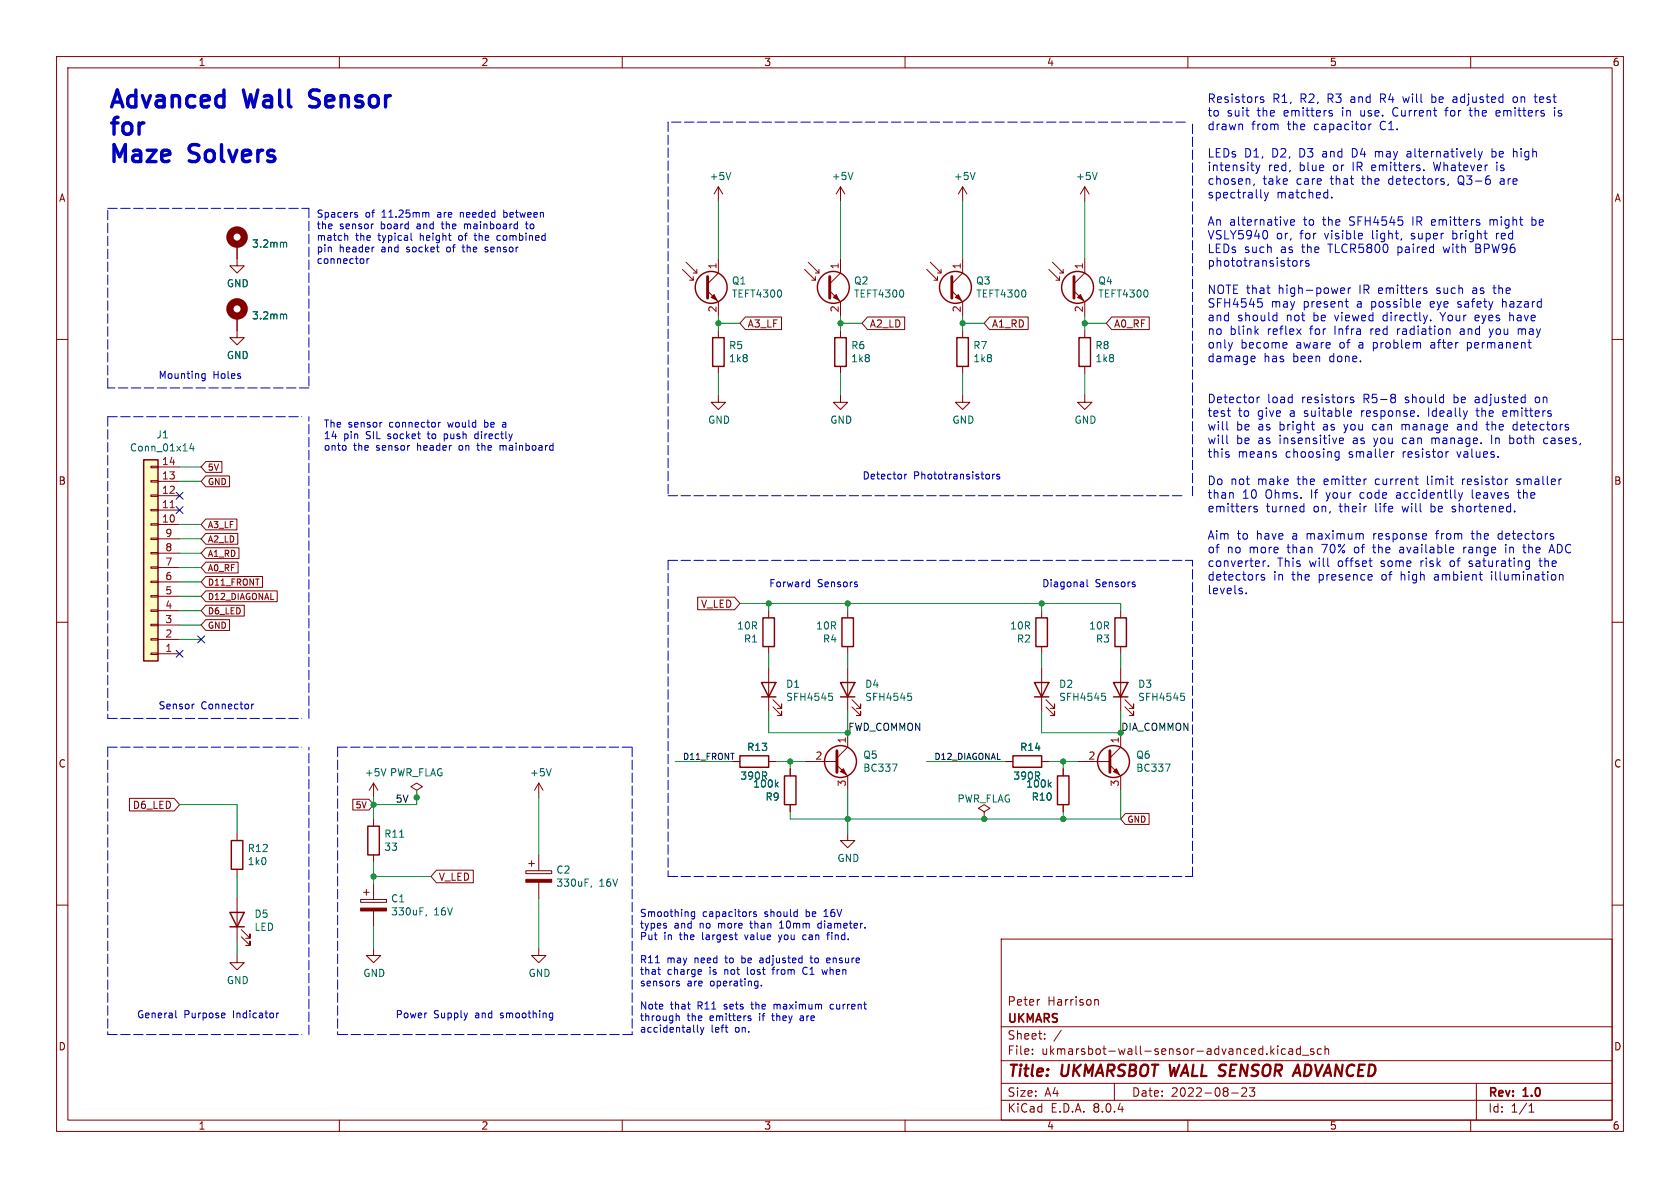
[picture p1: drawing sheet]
<svg xmlns="http://www.w3.org/2000/svg" width="297mm" height="210mm" viewBox="0 0 297 210" stroke-linecap="round" stroke-linejoin="round" font-family="sans-serif">
<g fill="none" stroke="#840000" stroke-width=".18">
<path d="M10 10h277v190h-277zM12 12h273v186h-273zM60 10v2M110 10v2M160 10v2M210 10v2M260 10v2M170.2 33l-.8 1.3M170.2 33v2.6M170.2 33l.7 1.3M191.8 33v2.6M191.8 33l-.8 1.3"/>
<path d="M191.8 33l.7 1.3M10 60h2M41.9 43.2v3.8h1.3l-1.3 1.3-1.3-1.3h1.3M41.9 55.9v3.8h1.3l-1.3 1.3-1.3-1.3h1.3M120.6 47.6l2 1.9v-.6M121.3 46.4l1.9 1.9v-.7M121.9 49.5h.7M122.6 48.3h.6M125.1 51.4l1.9 1.9v2.6M127 45.7v2.6l-1.9 1.9M127 58.4v1.3M142.2 47.6l1.9 1.9v-.6"/>
<path d="M142.9 46.4l1.9 1.9v-.7M143.5 49.5h.6M144.1 48.3h.7M146.7 51.4l1.9 1.9v2.6M148.6 45.7v2.6l-1.9 1.9M148.6 58.4v1.3M185.4 47.6l1.9 1.9v-.6M186.1 46.4l1.9 1.9v-.7M186.7 49.5h.6M187.3 48.3h.7M189.9 51.4l1.9 1.9v2.6M191.8 45.7v2.6l-1.9 1.9"/>
<path d="M285 60h2M127 69.9v1.2h1.3l-1.3 1.3-1.3-1.3h1.3M127 64.8v1.2M148.6 69.9v1.2h1.3l-1.3 1.3-1.3-1.3h1.3M148.6 64.8v1.2M170.2 69.9v1.2h1.2l-1.2 1.3-1.3-1.3h1.3M10 110h2M135.9 108v1.2M135.9 114.3v1.3M135.9 118.1v7.6M149.9 108v1.2M149.9 114.3v1.3"/>
<path d="M149.9 118.1v7.6M184.1 108v1.2M184.1 114.3v1.3M184.1 118.1v7.6M198.1 108v1.2M198.1 114.3v1.3M198.1 118.1v7.6M285 110h2M73.7 139.7l1-.6-1-.7-1.1 .7 1.1 .6v1.3M95.2 138.4v2.6M95.2 138.4l-.7 1.3M95.2 138.4l.8 1.3"/>
<path d="M129.5 134.6h1.3M135.9 134.6h1.3M136.7 125l1.5 1.5v-.8v.8h-.8M136.7 123.7l1.5 1.5v-.7v.7h-.8M139.7 135.9v1.3M142.2 134.6h5.8M148 135.3l1.9 1.9v2.5M149.9 129.5v2.6l-1.9 1.9M150.6 125l1.5 1.5v-.8v.8h-.7M150.6 123.7l1.5 1.5v-.7v.7h-.7M177.8 134.6h1.3M184.1 134.6h1.3"/>
<path d="M184.9 125l1.5 1.5v-.8v.8h-.7M184.9 123.7l1.5 1.5v-.7v.7h-.7M188 135.9v1.3M190.5 134.6h5.7M196.2 135.3l1.9 1.9v2.5M198.1 129.5v2.6l-1.9 1.9M198.9 125l1.5 1.5v-.8v.8h-.8M198.9 123.7l1.5 1.5v-.7v.7h-.8M10 160h2M41.9 147.3v1.3M41.9 153.7v1.2M41.9 158.8v7.6"/>
<path d="M63.8 159h4.5v.5h-4.5zM64.3 157.7h1M64.8 157.2v1M66 144.8v1.3M66 151.1v1.3M66 156.2v2.8M73.7 141h.1M93 153.9h4.5v.5h-4.5zM93.5 152.7h1M94 152.1v1.1M95.2 151.1v2.8M95.2 156v2.8"/>
<path d="M139.7 142.2v1.3M149.9 147.3v1.3h1.2l-1.2 1.3-1.3-1.3h1.3M174 143.5l1-.6-1-.7-1 .7 1 .6v1.3M174 144.8h.1M188 142.2v1.3M285 160h2M41.9 168.9v1.3h1.3l-1.3 1.3-1.3-1.3h1.3M42.7 165.6l1.5 1.5v-.7v.7h-.8M42.7 164.3l1.5 1.6v-.8v.8h-.8M66 167.6v1.3h1.3l-1.3 1.3-1.2-1.3h1.2M66 161v2.8M95.2 167.6v1.3h1.3l-1.3 1.3-1.2-1.3h1.2"/>
<path d="M177 166h108v32h-108zM183.7 176.7h.1M193.6 176.8h.5l.1 .9M60 198v2M110 198v2M160 198v2M177 194.5h108M177 191.5h108M177 187.5h108M177 181.5h108M182.5 186.3v.1M182.5 185.5v.1"/>
<path d="M184.7 183.6v.1M184.7 182.8v.1M187.6 182.1l-1.3 2M197 191.5v3M210 198v2M217.7 193.2h1.2M219.5 192.4l.6-.1 .2 .1 .1 .3-.9 1.1h.9M220.9 192.3h.9l-.5 .6 .4 .1v.7l-.2 .1h-.4l-.2-.1M225.9 184.9v.1M225.9 185.4v1M227.2 185.5l-.4-.1-.3 .3v.4l.2 .2h.5M227.9 185.5h.6v.9"/>
<path d="M228.5 185.8h-.5a.29 .29 0 0 0-.2 .3 .29 .29 0 0 0 .2 .3l.5-.1M229.9 185.5l-.4-.1-.3 .3v.4l.1 .2h.6M229.9 184.9v1.5M230.2 186.5h1.2M232.2 185.5l-.3-.1-.2 .2v.2l.5 .2v.3h-.5M233.6 185.5l-.4-.1-.3 .3v.4l.1 .2h.6M234.2 185.5l.3-.1 .3 .1 .1 .9M234.2 184.9v1.5M260 198v2M261 191.5v6.5M270.3 196.6h.9M270.3 195.5l.4-.4v1.5"/>
</g>
<g fill="none" stroke="#840000" stroke-width=".25">
<path d="M126 59.7h2v5.1h-2zM147.6 59.7h2v5.1h-2zM134.9 109.2h2v5.1h-2zM148.8 109.2h2.1v5.1h-2.1zM183.1 109.2h2.1v5.1h-2.1zM197.1 109.2h2v5.1h-2zM130.8 133.6h5.1v2h-5.1zM134.6 120.7h2.6l-1.3 2.5zM134.6 123.2h2.6M138.7 137.2h2v5h-2zM148.6 120.7h2.5l-1.2 2.5zM148.6 123.2h2.5"/>
<path d="M179.1 133.6h5v2h-5zM182.9 120.7h2.5l-1.3 2.5zM182.9 123.2h2.5M186.9 137.2h2.1v5h-2.1zM196.8 120.7h2.6l-1.3 2.5zM196.8 123.2h2.6M40.9 148.6h2v5.1h-2zM65 146.1h2.1v5h-2.1zM40.6 161.3h2.6l-1.3 2.5zM40.6 163.8h2.6"/>
<circle cx="125.7" cy="50.8" r="2.82"/>
<circle cx="147.3" cy="50.8" r="2.82"/>
<circle cx="190.5" cy="50.8" r="2.82"/>
<circle cx="148.6" cy="134.6" r="2.82"/>
<circle cx="196.8" cy="134.6" r="2.82"/>
</g>
<g fill="none" stroke="#006464" stroke-width=".18">
<path d="M172.4 30.5l-.4 1.2M194 30.5l-.5 1.2M50.3 55.5l.4 .2v.7M50.3 42.8l.4 .2v.7M97.4 135.9l-.4 1.3M137.2 138.7l.4 .4M137.6 138.3l-.5 .5M146.5 122.6h.6M146.7 123h.3l.2 .3-.1 .4-.4 .1M157.8 135.1h.8l-.5 1.2M160.5 122.6h.6M160.6 123h.3l.3 .3-.1 .4-.5 .1"/>
<path d="M185.5 138.7l.3 .4M185.8 138.3l-.5 .5M194.8 122.6h.6M194.9 123h.3l.3 .3-.2 .5h-.4M206 135.1h.9l-.6 1.2M208.8 122.6h.6M208.9 123h.3l.2 .3-.1 .5h-.4M70.7 148h.7M104.6 156.6l-.1 .2M75.4 161.7l-.1 .2"/>
</g>
<g fill="#840000" stroke="#840000" stroke-width=".18">
<path d="M93 155.4h4.5v.6h-4.5z"/>
<path d="M148.6 136.4l.5-.5 .5 1z"/>
<path d="M196.8 136.4l.6-.5 .5 1z"/>
<path d="M63.8 160.5h4.5v.5h-4.5z"/>
<path d="M190.5 52.6l.5-.5 .5 1z"/>
<path d="M147.3 52.6l.5-.5 .5 1z"/>
<path d="M125.7 52.6l.5-.5 .5 1z"/>
</g>
<path d="M125.1 48.9v3.8M146.7 48.9v3.8M189.9 48.9v3.8M148 132.7v3.8M196.2 132.7v3.8" fill="none" stroke="#840000" stroke-width=".51"/>
<g fill="none" stroke="#840000" stroke-width="1.3">
<circle cx="41.9" cy="41.9" r="1.27"/>
<circle cx="41.9" cy="54.6" r="1.27"/>
</g>
<path d="M25.4 81.3h2.5v35.5h-2.5z" fill="#ffffc2"/>
<g fill="none" stroke="#840000" stroke-width=".18">
<path d="M127 33l-.8 1.3M127 33v2.6M127 33l.8 1.3M148.6 33l-.8 1.3M148.6 33v2.6M148.6 33l.8 1.3M41.9 43.2v2.5M41.9 55.9v2.5M131.8 56h6.4v2.3h-6.4l-1-1.1zM153.4 56h6.5v2.3h-6.5l-1-1.1zM163.8 47.6l1.9 1.9v-.6M164.5 46.4l1.9 1.9v-.7"/>
<path d="M165.1 49.5h.6M165.7 48.3h.7M168.3 51.4l1.9 1.9v2.6M170.2 45.7v2.6l-1.9 1.9M170.2 58.4v1.3M174.9 56h6.9v2.3h-6.9l-.9-1.1zM191.8 58.4v1.3M196.5 56h6.7v2.3h-6.7l-.9-1.1zM170.2 64.8v1.2M191.8 69.9v1.2h1.2l-1.2 1.3-1.3-1.3h1.3M191.8 64.8v1.2M26.7 82.4h1.2v.3h-1.2z"/>
<path d="M26.7 85h1.2v.2h-1.2zM26.7 87.5h1.2v.3h-1.2zM26.7 90h1.2v.3h-1.2zM26.7 92.6h1.2v.2h-1.2zM26.7 95.1h1.2v.3h-1.2zM26.7 97.7h1.2v.2h-1.2zM27.9 92.7h3.8M27.9 90.2h3.8M27.9 87.6h3.8M27.9 85.1h3.8M27.9 82.6h3.8M27.9 97.8h3.8"/>
<path d="M27.9 95.3h3.8M36.4 81.6h2.8v1.9h-2.8l-.8-.9zM36.4 84.1h4.2v1.9h-4.2l-.8-.9zM36.4 91.8h5.5v1.9h-5.5l-.8-1zM36.4 96.8h5.8v1.9h-5.8l-.8-.9zM36.4 99.4h5.7v1.9h-5.7l-.8-1zM36.4 94.3h5.6v1.9h-5.6l-.8-.9zM26.7 100.2h1.2v.3h-1.2zM26.7 102.7h1.2v.3h-1.2zM26.7 105.3h1.2v.2h-1.2zM26.7 107.8h1.2v.3h-1.2zM26.7 110.4h1.2v.2h-1.2z"/>
<path d="M26.7 112.9h1.2v.3h-1.2zM26.7 115.4h1.2v.3h-1.2zM27.9 115.6h3.8M27.9 113h3.8M27.9 110.5h3.8M27.9 108h3.8M27.9 105.4h3.8M27.9 102.9h3.8M27.9 100.3h3.8M36.4 109.5h4.2v1.9h-4.2l-.8-.9zM36.4 107h6.8v1.9h-6.8l-.8-.9zM36.4 104.5h12.6v1.9h-12.6l-.8-1z"/>
<path d="M36.4 101.9h10v1.9h-10l-.8-.9zM123.3 105.6h6.6l.9 1.1-.9 1.1h-6.6zM66 138.4l-.7 1.3M66 138.4v2.6M66 138.4l.8 1.3M129.5 134.6h1.3M135.9 134.6h1.3M139.7 135.9v1.3M177.8 134.6h1.3M184.1 134.6h1.3M188 135.9v1.3M22.9 141.1h7.9l.9 1.1-.9 1.2h-7.9z"/>
<path d="M62.4 141.3h2.8l.8 .9-.8 1h-2.8zM77.2 153.8h6.5v2.3h-6.5l-1-1.2zM139.7 142.2v1.3M188 142.2v1.3M198.9 143.8h4.2v1.9h-4.2l-.8-.9z"/>
</g>
<g fill="none" stroke="#840000" stroke-width=".25">
<path d="M169.2 59.7h2v5.1h-2zM190.8 59.7h2v5.1h-2zM25.4 81.3h2.5v35.5h-2.5z"/>
<circle cx="168.9" cy="50.8" r="2.82"/>
</g>
<path d="M30.1 89.8h.7" fill="none" stroke="#a90000" stroke-width=".18"/>
<path d="M129.2 30.5l-.4 1.2M150.8 30.5l-.4 1.2M50.3 55.5l.4 .2v.7M50.3 42.8l.4 .2v.7M33.9 78.4l-.3 .9h.7M34.2 78.9v.8M68.2 135.9l-.4 1.3M137.2 138.7l.4 .4M137.6 138.3l-.5 .5M185.5 138.7l.3 .4M185.8 138.3l-.5 .5" fill="none" stroke="#006464" stroke-width=".18"/>
<path d="M168.3 48.9v3.8" fill="none" stroke="#840000" stroke-width=".51"/>
<path d="M168.9 52.6l.5-.5 .5 1z" fill="#840000" stroke="#840000" stroke-width=".18"/>
<g fill="none" stroke="#0000c2" stroke-width=".18">
<path d="M220.2 19.5h.6M223.4 17.2l-.4-.1-.2 .2 .1 .2 .5 .2v.3h-.6M235.2 19.5l.3 .1M253.1 16.6v1.5M253.1 18l.2 .1M253.3 17.1l-.2 .1M255.4 19.5h.6M257.3 17.1l-.4 .1M257.4 17.5h-.3a.29 .29 0 0 0-.3 .3 .29 .29 0 0 0 .3 .3h.3M259.7 19.5h.6M259.9 19v1.3l.2 .2M265 19.5h-.3l-.2 .2 .1 .8h.4"/>
<path d="M265.2 19.9l-.7 .1M268 17.1l-.4 .1-.1 .2 .1 .6 .4 .1M271.2 17.1h.6M271.4 17.9l.4 .2M274.8 19v.2M274.8 19.5v1M62.9 38h.3v.2l-.1 .2h-.3M62.9 37.6h.3M65.9 39.6h.1M75.5 37.6l.3 .1v.7M82.1 39.6v.8M82.3 39.6l-.2 .1"/>
<path d="M89.1 37.1v1.3M89.1 38.3l.1 .1M89.2 37.6h-.1M92.9 39.6h.5M93.1 39.2v1.1l.3 .1M219.6 22l.1 .9M220.7 20.5h.1M221.7 32.5l-.1 .3M222 29.2l.4 1M222.4 30.2l-.2 .3-.2 .2M222.7 29.2l-.3 1M222.9 34.8l.2 .2"/>
<path d="M223.5 34l.4 1M223.9 35l-.2 .4-.2 .1M224.2 34l-.3 1M227.7 38.8l-.4 1M228.2 39.3l.7-.1-.1-.3-.4-.1-.2 .2v.8h.6M235.2 20l.3 .1 .1 .2-.2 .2h-.3M235.4 34.9v.1M242 21.9v1M242.4 21.9l-.3 .1-.1 .2M248.8 27.3v.4M251.7 30v.2M256.1 32.5l-.2 .3"/>
<path d="M261.3 26.8l.4 1M261.7 27.8l-.2 .4M262.1 26.8l-.4 1M263.4 38.8v1M263.5 38.9l-.1 .1M263.8 26.3v1.5M263.8 27.7l.4 .1M264.2 26.8h-.4M264.6 28.7v.1M264.6 29.2v1M265.3 32.1v.4M267.6 26.3v1.5"/>
<path d="M268 26.8l-.4 .1M270.8 39.8h.5M270.8 38.3v1.5M271.3 38.8l-.5 .1M61.1 41.6l.4 .2v.7M64.2 45.8l.1 .2-.1 .5M64.9 45.7v.9M65.2 45.7l-.3 .3M66 43.7h.1M72.7 41.2v1.1l.2 .2M81.7 43.7h.5M81.9 43.3v1.2"/>
<path d="M83.8 41.6h.5M84 41.2v1.2M85.7 44.5h.4M86.1 43.7l-.4 .2 .1 .1 .3 .1M88.3 41.6l-.3 .1-.1 .2v.5l.4 .1M222 58.6l.5 .5M222.5 58.1l-.6 .6M222.5 53.4h.4l.3 .3-.1 .5-.6 .1M224 40.9l.1 .4-.1 .8M224 50.9h.5M224.4 51.9h.1M225.3 55.7l.4 .1"/>
<path d="M225.7 55.2v1.5M225.7 56.6l-.4 .1M228.8 46.1h.4l.1 .3-.1 .5-.4 .2M229.2 58.1l.8 1M229.9 46.1v1M230 58.1l-.8 1M230.4 46.1h-.3l-.2 .3M231.4 46.1h-.4l-.2 .2 .1 .2 .5 .1v.4h-.6M237 51.1l.2-.2h.3l.2 .2v.1l-.7 .2M237 51.7l.2 .2 .5-.1M237.8 53.3h.6M238.1 54.2l.3 .1"/>
<path d="M238.4 50.9v1M238.8 50.9l-.3 .1-.1 .2M240.6 41.2l.3 .4-.8 .1M240.8 42.2h-.2M247.8 42.2l-.1 .2M250.9 53.3l.2 .4-.7 .1M251.1 54.2l-.2 .1M251.9 50.9l.3 .1M251.9 51.4l.3 .1 .1 .2-.2 .2h-.3M252.9 56.6v.1M254.6 55.2l.5 .8M256.1 58.1l.2 .2v.8"/>
<path d="M258.2 58.6v.5M260.8 55.8v.8M260.9 43.2v1.5h.6M260.9 43.9h.5M261.5 56.1l-.7 .1M263.3 58.1l.3 1-.1 .4-.2 .1M263.9 50.9h.6M264.6 41.2v1M264.7 41.3l-.1 .2M265.6 52.8v1.5M265.7 53.4h-.1M266.9 55.2v1.5"/>
<path d="M267.1 55.7l-.2 .2M268.4 58.1v1M268.8 58.1l-.4 .2M35.7 66.8l.2 .1 .4-.1M36.3 66v1.1l-.3 .2h-.3M36.3 66.1l-.4-.1-.2 .2M61.1 78.9v.6M67.4 74.7h.1M77.5 74.7v.8M77.9 74.7l-.4 .2M78.5 76.7v1.3M78.5 77.5l.2 .1"/>
<path d="M78.7 76.7l-.2 .1M84.3 78.7h.5M84.4 76.7l-.4 .1-.1 .1 .1 .5 .4 .2M84.5 78.3v1.2M88.4 78.7v.9M88.8 78.7l-.4 .2M89 74.7h-.1M89 75l-.2 .2 .2 .3M216.9 74.5v1.3l.2 .2M216.9 76.9v1.3l.2 .2M217 72.6h.5M217.4 73.6h.1"/>
<path d="M221.4 63h.4l.1 .3-.7 .2M221.8 63.9l-.4 .1M222.2 70.2v1M222.7 70.2l-.3 .1-.2 .2M227.3 60.5l.2 .4-.7 .1M227.4 61.5h-.1M231.8 75h.6M232.1 75.9l.3 .1M236.2 79.9h.5M236.7 79.8v1.3l-.1 .2h-.4M236.8 77.9l.7-.1-.1-.3-.4-.1-.2 .2 .1 .8h.5M238.4 72.6l.5 .1v.3l-.7 .1"/>
<path d="M238.9 73.5l-.5 .1M239.3 70.3l-.4-.1-.2 .2 .1 .2 .5 .2v.3h-.6M246.1 69.7l.5 .1 .1 .2-.3 .3M246.1 70.3h.3M246.4 70.3l.2 .2 .1 .4-.1 .2-.5 .1M246.4 79.8l-.3 .1-.1 .2M247.9 75v1M247.9 75.1v.1M250.7 73.5v.1M253.1 77.4v1M253.2 77.5l-.1 .1M256.1 79.8l-.3 .1"/>
<path d="M258.1 75l-.4 .1M258.2 75.4h-.4a.29 .29 0 0 0-.2 .3 .29 .29 0 0 0 .2 .3h.4M259.4 60.5v1.5M259.4 61.5h.2M259.6 60.5l-.2 .1M260.9 72.6h.6M262.7 75h.6M262.9 74.5v1.3l.4 .2M263.7 76.9v1.5M266.2 72.6h-.3l-.2 .2 .1 .7 .4 .1M266.4 73l-.7 .1M266.9 76.9v1.5"/>
<path d="M266.9 78.4h.4M267.3 77.4l-.4 .1M268.1 75l-.5 .1-.1 .2 .1 .6 .5 .1M271.5 70.3v.7M273.5 77.4h-.3l-.3 .3 .1 .6 .5 .1M159.9 83.8v.9M160.3 83.8l-.4 .3M174.8 83.9l.1 .2-.1 .5M175.5 83.8v.9M175.8 83.8l-.3 .3M176.7 83.9l-.3-.1-.2 .2 .1 .2 .4 .1v.3h-.5M217.2 80.4v.4"/>
<path d="M218 87.2v.9M222.2 89.6l-.3-.1-.2 .2v.2l.5 .2v.3h-.5M223.3 99.1v1M223.7 99.1l-.2 .1-.2 .2M230.1 89.5l.4 .1M230.5 90.4l-.4 .1M230.5 89v1.5M236.2 80.8h.5M240.8 94.3l.2 .2v.8M241.4 84.7h.2M242 99.1h.6M242.6 96.7h.6"/>
<path d="M247.5 97.2v.5M253.8 94.3h.6M256.7 90.4l.1 .1M256.8 89.6v.3M257.8 87.1l.4 1M258.2 88.1l-.2 .4M258.6 84.7v1M258.6 87.1l-.4 1M258.7 84.7l-.1 .3M258.8 96.7v1M259.1 96.7l-.3 .3M259.8 99.2v.4"/>
<path d="M260.1 94.3h.5M260.3 86.6v1.4M265.1 94.3l-.3 .3v.4l.3 .3M266.2 96.2v.2M266.2 96.7v1M267.8 90.3v.2M268.1 85.6l.5 .1M268.3 87.1h.5M268.3 84.7l-.2 .2 .2 .3M268.5 86.6v1.3l.2 .2M269.2 96.7h.6M269.4 96.2v1.3l.4 .2"/>
<path d="M270 99.1l.4 .1M270.4 99.1v1.3l-.1 .2M272 99.1h.6M272.3 98.6v1.3l.2 .2M273.8 97.7l.5-1.5 .5 1.5M274 97.3h.7M142.8 102.9h.3M143.1 102.5v1.2M143.1 103.7h-.3M151.5 103.4v.3M192.2 102.5v1l.2 .2M200.6 103.4v.3"/>
<path d="M220.3 104.8v.2M223.5 101.6h-.3l-.2 .2v.2l.5 .1v.4h-.5M224.2 100v.1M242.4 101.6l.2 .3-.7 .2M242.4 100.1h.2M242.5 102.5l-.1 .1M259.7 100.1h.1M263.7 101.6v1M270.4 100.1h-.4M275.7 101.7l.2-.1h.4v1M275.7 101.6v1M34.3 124.5h-.2"/>
<path d="M44.5 124.5v.8M44.9 124.5l-.4 .2M31.1 178.7v1l.1 .2M39.6 179.1l.2 .3-.6 .1M39.7 179.9h-.1M48.9 179.1v.8M49.3 179.1l-.4 .2M97.3 179.1h.4M97.7 179.1v1l-.1 .2h-.3M97.7 179.9h-.4M115.9 170.2h.7M116.3 171.4h.5"/>
<path d="M116.5 172.2h.3M117.8 163.7v.3M119.5 179.2v1.2M119.5 179.7l.2-.1h.3l.1 .8M119.7 173.8l.4 .2v.2l-.4 .1M119.7 173.5h.4M122.8 161.2v1l-.2 .2M122.8 161.2h-.4l-.2 .2 .1 .6h.5M123.8 171.4l.2 .3-.6 .1M124 172.2h-.2M129.9 165.3h.5M130.2 166.1h.2"/>
<path d="M132.4 179.6h.3M132.4 180l.3 .1 .1 .1-.2 .2h-.2M132.7 161.2h.1M133.7 161.2h-.3l-.2 .2 .1 .1 .4 .2v.3h-.5M133.9 173.4l.1 .1M134 173.4l-.1 1.2M134 174.2l-.1 .1M134.5 169.4h-.1M134.5 169.7l-.2 .2 .2 .3M134.6 174.2v.1M136.5 171.4h.5M136.7 171.2v1"/>
<path d="M136.8 177.5v.9M137 177.5l-.2 .2M137.6 165.3l.3 .8M137.8 164.1h.7M137.8 166.4l-.2 .1M138 163l-.2 .2M141.6 179.6h-.1M141.6 179.9l-.2 .2 .2 .3M142 171.3v.6l.3 .3M142.3 171h-.1M142.4 165.3h-.4l-.1 .2 .1 .5 .4 .1M143.2 169.4h.5"/>
<path d="M143.4 168.9v1.1l.3 .2M145.1 163.2l-.4 .1-.1 .2v.4l.5 .2M145.3 171.4l.2 .8 .3-.6 .2 .6M145.7 162h.7M145.8 161.1h-.1M146.1 165.3h.5M146.2 170.1h.5M146.2 169.4h.5M146.5 164.8l-.2 .2v1.1M146.8 169.7l-.7 .1M147.2 177.5l-.3 .1-.1 .2v.5l.4 .1M123.3 181.2v1.1l.2 .2"/>
<path d="M123.8 181.6l.3 .9M124.1 182.5l-.3 .4M124.4 181.6l-.3 .9M128.2 181.6h.5M128.6 182.5h.1"/>
</g>
<path d="M54.7 18.8l.5 .1M54.9 16.2l-.2 .3 .2 .5" fill="none" stroke="#0000c2" stroke-width=".6"/>
<g fill="none" stroke="#0000c2" stroke-width=".18" stroke-dasharray="1.7 .6">
<path d="M19 36.8h35.6M54.6 36.8v31.8M118.1 21.6v66M209.5 21.6h-91.4M19 68.6v-31.8M19 73.7h34.3M19 73.7v53.3M54.6 68.6h-35.6M118.1 99.1v55.8M118.1 87.6h91.4M118.1 99.1h92.7M210.8 87.6v-66"/>
<path d="M19 132.1v50.8M19 132.1h34.3M19 127h34.3M54.6 127v-53.3M59.7 132.1h52.1M59.7 132.1v50.8M111.8 132.1v50.8M118.1 154.9h92.7M210.8 154.9v-55.8M19 182.9h34.3M54.6 182.9v-50.8M111.8 182.9h-52.1"/>
</g>
<g fill="none" stroke="#009600" stroke-width=".18">
<path d="M127 35.6v10.1M148.6 35.6v10.1M170.2 35.6v10.1M191.8 35.6v10.1M127 55.9v2.5M127 57.2h3.8M148.6 57.2h3.8M148.6 55.9v2.5M170.2 57.2h3.8M170.2 55.9v2.5M191.8 57.2h3.8M191.8 55.9v2.5"/>
<path d="M127 66v3.9M148.6 66v3.9M170.2 66v3.9M191.8 66v3.9M31.7 95.3h3.9M31.7 85.1h3.9M31.7 92.7h3.9M31.7 82.6h3.9M31.7 97.8h3.9M31.7 113h3.9M31.7 105.4h3.9M31.7 108h3.9"/>
<path d="M31.7 110.5h3.9M31.7 102.9h3.9M31.7 100.3h3.9M130.8 106.7h67.3v1.3M135.9 106.7v1.3M135.9 115.6v2.5M149.9 106.7v1.3M149.9 115.6v2.5M184.1 106.7v1.3M184.1 115.6v2.5M198.1 115.6v2.5M73.7 139.7v2.5h-7.7"/>
<path d="M119.4 134.6h10.1M135.9 125.7v3.8h14v-3.8M137.2 134.6h5M139.7 134.6v1.3M149.9 139.7v7.6M163.8 134.6h14M184.1 125.7v3.8h14v-3.8M185.4 134.6h5.1M188 134.6v1.3M198.1 139.7v5.1h-58.4v-1.3M31.7 142.2h10.2v5.1M41.9 154.9v3.9"/>
<path d="M66 141v3.8M66 152.4v3.8M66 154.9h10.2M95.2 141v10.1M95.2 158.8v8.8M188 143.5v1.3M41.9 166.4v2.5M66 163.8v3.8"/>
</g>
<path d="M31.1 89.6l1.3 1.2M31.1 87l1.3 1.2M32.4 89.6l-1.3 1.2M32.4 87l-1.3 1.2M31.1 115l1.3 1.2M32.4 115l-1.3 1.2M35 112.4l1.2 1.2M36.2 112.4l-1.2 1.2" fill="none" stroke="#000084" stroke-width=".18"/>
<g fill="#009600" stroke="#009600" stroke-width=".18">
<circle cx="66" cy="142.2" r=".46"/>
<circle cx="149.9" cy="144.8" r=".46"/>
<circle cx="174" cy="144.8" r=".46"/>
<circle cx="139.7" cy="134.6" r=".46"/>
<circle cx="188" cy="134.6" r=".46"/>
<circle cx="188" cy="144.8" r=".46"/>
<circle cx="73.7" cy="141" r=".46"/>
<circle cx="66" cy="154.9" r=".46"/>
<circle cx="135.9" cy="106.7" r=".46"/>
<circle cx="149.9" cy="106.7" r=".46"/>
<circle cx="184.1" cy="106.7" r=".46"/>
<circle cx="170.2" cy="57.2" r=".46"/>
<circle cx="148.6" cy="57.2" r=".46"/>
<circle cx="127" cy="57.2" r=".46"/>
<circle cx="191.8" cy="57.2" r=".46"/>
</g>
<g font-size="4.2" fill="#0000c2">
<text x="19" y="19.3">Advanced</text>
<text x="43.4" y="19.3">Wall</text>
<text x="56.2" y="19.3">Sensor</text>
<text x="19" y="24.1">for</text>
<text x="19" y="29">Maze</text>
<text x="33.7" y="29">Solvers</text>
</g>
<g font-size="2.8" fill="#840000">
<text x="178" y="190.9">Title:</text>
<text x="187.7" y="190.9">UKMARSBOT WALL SENSOR</text>
<text x="231.3" y="190.9">ADVANCED</text>
</g>
<g font-size="2.1" fill="#0000c2">
<text x="213.4" y="18.3">Resistors</text>
<text x="213.4" y="20.7">to</text>
<text x="213.4" y="23.1">drawn</text>
<text x="216.9" y="20.7">suit</text>
<text x="221.2" y="23.1">from</text>
<text x="222.3" y="20.7">the</text>
<text x="224.9" y="18.3">R1,</text>
<text x="227.1" y="20.7">emitters</text>
<text x="227.7" y="23.1">the</text>
<text x="229.9" y="18.3">R2,</text>
<text x="232.5" y="23.1">capacitor</text>
<text x="234.8" y="18.3">R3</text>
<text x="237.5" y="20.7">in</text>
<text x="239" y="18.3">and</text>
<text x="240.9" y="20.7">use.</text>
<text x="244.2" y="23.1">C1.</text>
<text x="244.4" y="18.3">R4</text>
<text x="246.8" y="20.7">Current</text>
<text x="248.6" y="18.3">will</text>
<text x="253.8" y="18.3">be</text>
<text x="256.3" y="20.7">for</text>
<text x="257.7" y="18.3">adjusted</text>
<text x="260.7" y="20.7">the</text>
<text x="265.5" y="20.7">emitters</text>
<text x="268.5" y="18.3">on</text>
<text x="272.5" y="18.3">test</text>
<text x="275.9" y="20.7">is</text>
<text x="213.4" y="28">LEDs</text>
<text x="219.9" y="28">D1,</text>
<text x="224.9" y="28">D2,</text>
<text x="229.8" y="28">D3</text>
<text x="234" y="28">and</text>
<text x="239.4" y="28">D4</text>
<text x="243.6" y="28">may</text>
<text x="249.4" y="28">alternatively</text>
<text x="264.6" y="28">be</text>
<text x="268.5" y="28">high</text>
<text x="213.4" y="30.4">intensity</text>
<text x="213.4" y="32.8">chosen,</text>
<text x="213.4" y="35.2">spectrally</text>
<text x="223.2" y="32.8">take</text>
<text x="224.2" y="30.4">red,</text>
<text x="225.6" y="35.2">matched.</text>
<text x="229.2" y="32.8">care</text>
<text x="229.7" y="30.4">blue</text>
<text x="235.4" y="32.8">that</text>
<text x="235.8" y="30.4">or</text>
<text x="239.4" y="30.4">IR emitters.</text>
<text x="241.1" y="32.8">the</text>
<text x="245.9" y="32.8">detectors,</text>
<text x="254.1" y="30.4">Whatever</text>
<text x="258.3" y="32.8">Q3-6</text>
<text x="265.3" y="30.4">is</text>
<text x="265.9" y="32.8">are</text>
<text x="213.4" y="40">An alternative</text>
<text x="230.5" y="40">to</text>
<text x="234" y="40">the</text>
<text x="238.8" y="40">SFH4545</text>
<text x="250.1" y="40">IR emitters</text>
<text x="264.1" y="40">might</text>
<text x="271.6" y="40">be</text>
<text x="213.4" y="42.4">VSLY5940</text>
<text x="213.4" y="44.8">LEDs</text>
<text x="213.4" y="47.3">phototransistors</text>
<text x="219.9" y="44.8">such</text>
<text x="225.6" y="42.4">or,</text>
<text x="226.4" y="44.8">as</text>
<text x="229.9" y="42.4">for</text>
<text x="230.3" y="44.8">the</text>
<text x="234.3" y="42.4">visible</text>
<text x="235.1" y="44.8">TLCR5800</text>
<text x="242.8" y="42.4">light,</text>
<text x="247.5" y="44.8">paired</text>
<text x="249.9" y="42.4">super</text>
<text x="255.8" y="44.8">with</text>
<text x="257.3" y="42.4">bright</text>
<text x="261.6" y="44.8">BPW96</text>
<text x="265.2" y="42.4">red</text>
<text x="213.4" y="52.1">NOTE that</text>
<text x="226" y="52.1">high-power</text>
<text x="240.5" y="52.1">IR emitters</text>
<text x="254.4" y="52.1">such</text>
<text x="260.9" y="52.1">as</text>
<text x="264.8" y="52.1">the</text>
<text x="213.4" y="54.5">SFH4545</text>
<text x="213.4" y="56.9">and</text>
<text x="213.4" y="59.3">no</text>
<text x="217.4" y="59.3">blink</text>
<text x="218.7" y="56.9">should</text>
<text x="224.1" y="59.3">reflex</text>
<text x="224.6" y="54.5">may</text>
<text x="227.4" y="56.9">not</text>
<text x="230.4" y="54.5">present</text>
<text x="231.7" y="59.3">for</text>
<text x="232.3" y="56.9">be</text>
<text x="236.2" y="59.3">Infra</text>
<text x="236.3" y="56.9">viewed</text>
<text x="240" y="54.5">a</text>
<text x="242.7" y="54.5">possible</text>
<text x="242.7" y="59.3">red</text>
<text x="244.9" y="56.9">directly.</text>
<text x="247.6" y="59.3">radiation</text>
<text x="253.3" y="54.5">eye</text>
<text x="255.3" y="56.9">Your</text>
<text x="258.3" y="54.5">safety</text>
<text x="258.8" y="59.3">and</text>
<text x="261.5" y="56.9">eyes</text>
<text x="264.2" y="59.3">you</text>
<text x="266.3" y="54.5">hazard</text>
<text x="267.7" y="56.9">have</text>
<text x="269.4" y="59.3">may</text>
<text x="213.4" y="61.7">only</text>
<text x="213.4" y="64.1">damage</text>
<text x="219.3" y="61.7">become</text>
<text x="223.4" y="64.1">has</text>
<text x="228.6" y="64.1">been</text>
<text x="229.2" y="61.7">aware</text>
<text x="235.2" y="64.1">done.</text>
<text x="237" y="61.7">of</text>
<text x="240.5" y="61.7">a</text>
<text x="243.1" y="61.7">problem</text>
<text x="253.5" y="61.7">after</text>
<text x="260.1" y="61.7">permanent</text>
<text x="213.4" y="71.4">Detector</text>
<text x="224" y="71.4">load</text>
<text x="230.2" y="71.4">resistors</text>
<text x="241.2" y="71.4">R5-8</text>
<text x="248.7" y="71.4">should</text>
<text x="257.4" y="71.4">be</text>
<text x="261.3" y="71.4">adjusted</text>
<text x="272.1" y="71.4">on</text>
<text x="213.4" y="73.8">test</text>
<text x="213.4" y="76.2">will</text>
<text x="218.5" y="76.2">be</text>
<text x="218.9" y="73.8">to</text>
<text x="222.4" y="73.8">give</text>
<text x="222.5" y="76.2">as</text>
<text x="226.3" y="76.2">bright</text>
<text x="228.2" y="73.8">a</text>
<text x="230.8" y="73.8">suitable</text>
<text x="234.2" y="76.2">as</text>
<text x="238.1" y="76.2">you</text>
<text x="241.1" y="73.8">response.</text>
<text x="243.2" y="76.2">can</text>
<text x="248.5" y="76.2">manage</text>
<text x="253.1" y="73.8">Ideally</text>
<text x="258.5" y="76.2">and</text>
<text x="261.8" y="73.8">the</text>
<text x="263.9" y="76.2">the</text>
<text x="266.6" y="73.8">emitters</text>
<text x="268.7" y="76.2">detectors</text>
<text x="213.4" y="78.6">will</text>
<text x="213.4" y="81">this</text>
<text x="218.5" y="78.6">be</text>
<text x="218.8" y="81">means</text>
<text x="222.5" y="78.6">as</text>
<text x="226.3" y="78.6">insensitive</text>
<text x="227.3" y="81">choosing</text>
<text x="238.6" y="81">smaller</text>
<text x="239.5" y="78.6">as</text>
<text x="243.3" y="78.6">you</text>
<text x="248.2" y="81">resistor</text>
<text x="248.5" y="78.6">can</text>
<text x="253.8" y="78.6">manage.</text>
<text x="258" y="81">values.</text>
<text x="264.5" y="78.6">In</text>
<text x="267.9" y="78.6">both</text>
<text x="274.1" y="78.6">cases,</text>
<text x="213.4" y="85.9">Do</text>
<text x="213.4" y="88.3">than</text>
<text x="217.5" y="85.9">not</text>
<text x="219.6" y="88.3">10</text>
<text x="222.4" y="85.9">make</text>
<text x="223.7" y="88.3">Ohms.</text>
<text x="229.5" y="85.9">the</text>
<text x="231.9" y="88.3">If</text>
<text x="234.3" y="85.9">emitter</text>
<text x="234.8" y="88.3">your</text>
<text x="240.8" y="88.3">code</text>
<text x="243.5" y="85.9">current</text>
<text x="247.4" y="88.3">accidentlly</text>
<text x="252.8" y="85.9">limit</text>
<text x="259.2" y="85.9">resistor</text>
<text x="260.9" y="88.3">leaves</text>
<text x="269" y="85.9">smaller</text>
<text x="269.3" y="88.3">the</text>
<text x="213.4" y="90.7">emitters</text>
<text x="213.4" y="95.5">Aim</text>
<text x="218.7" y="95.5">to</text>
<text x="222.2" y="95.5">have</text>
<text x="223.8" y="90.7">turned</text>
<text x="228.6" y="95.5">a</text>
<text x="231.3" y="95.5">maximum</text>
<text x="232.2" y="90.7">on,</text>
<text x="237" y="90.7">their</text>
<text x="243.2" y="95.5">response</text>
<text x="243.4" y="90.7">life</text>
<text x="248.3" y="90.7">will</text>
<text x="253.5" y="90.7">be</text>
<text x="254.5" y="95.5">from</text>
<text x="257.4" y="90.7">shortened.</text>
<text x="260.9" y="95.5">the</text>
<text x="265.7" y="95.5">detectors</text>
<text x="213.4" y="97.9">of</text>
<text x="213.4" y="100.3">converter.</text>
<text x="216.9" y="97.9">no</text>
<text x="220.9" y="97.9">more</text>
<text x="225.8" y="100.3">This</text>
<text x="227.7" y="97.9">than</text>
<text x="231.5" y="100.3">will</text>
<text x="234" y="97.9">70%</text>
<text x="236.7" y="100.3">offset</text>
<text x="239.8" y="97.9">of</text>
<text x="243.3" y="97.9">the</text>
<text x="244.4" y="100.3">some</text>
<text x="248.1" y="97.9">available</text>
<text x="251.5" y="100.3">risk</text>
<text x="256.9" y="100.3">of</text>
<text x="259.6" y="97.9">range</text>
<text x="260.4" y="100.3">saturating</text>
<text x="267.2" y="97.9">in</text>
<text x="270.5" y="97.9">the</text>
<text x="273.1" y="100.3">the</text>
<text x="275.3" y="97.9">ADC</text>
<text x="213.4" y="102.7">detectors</text>
<text x="213.4" y="105.2">levels.</text>
<text x="225.1" y="102.7">in</text>
<text x="228.4" y="102.7">the</text>
<text x="233.2" y="102.7">presence</text>
<text x="244.5" y="102.7">of</text>
<text x="248" y="102.7">high</text>
<text x="254.1" y="102.7">ambient</text>
<text x="264.3" y="102.7">illumination</text>
</g>
<g font-size="2.1" fill="#840000">
<text x="178" y="178">Peter</text>
<text x="185.2" y="178">Harrison</text>
<text x="178" y="184">Sheet:</text>
<text x="178" y="181.2">UKMARS</text>
<text x="178" y="186.7">File:</text>
<text x="184.1" y="186.7">ukmarsbot-wall-sensor-advanced.kicad_sch</text>
<text x="178" y="196.9">KiCad</text>
<text x="178" y="194.1">Size:</text>
<text x="184.7" y="194.1">A4</text>
<text x="185.7" y="196.9">E.D.A.</text>
<text x="193.3" y="196.9">8.0.4</text>
<text x="200" y="194.1">Date:</text>
<text x="207" y="194.1">2022-08-23</text>
<text x="263" y="194.3">Rev:</text>
<text x="263" y="196.9">Id:</text>
<text x="267.1" y="196.9">1/1</text>
<text x="269.4" y="194.3">1.0</text>
</g>
<g font-size="1.8" fill="#840000">
<text x="35" y="11.9">1</text>
<text x="85" y="11.9">2</text>
<text x="135" y="11.9">3</text>
<text x="185" y="11.9">4</text>
<text x="235" y="11.9">5</text>
<text x="285" y="11.9">6</text>
<text x="10.3" y="35.9">A</text>
<text x="285.3" y="35.9">A</text>
<text x="132.1" y="58.1">A3_LF</text>
<text x="153.7" y="58.1">A2_LD</text>
<text x="175.3" y="58.1">A1_RD</text>
<text x="196.8" y="58.1">A0_RF</text>
<text x="10.3" y="85.9">B</text>
<text x="285.3" y="85.9">B</text>
<text x="123.8" y="107.6">V_LED</text>
<text x="10.3" y="135.9">C</text>
<text x="285.3" y="135.9">C</text>
<text x="23.4" y="143.2">D6_LED</text>
<text x="77.5" y="155.9">V_LED</text>
<text x="10.3" y="185.9">D</text>
<text x="285.3" y="185.9">D</text>
<text x="35" y="199.9">1</text>
<text x="85" y="199.9">2</text>
<text x="135" y="199.9">3</text>
<text x="185" y="199.9">4</text>
<text x="235" y="199.9">5</text>
<text x="285" y="199.9">6</text>
</g>
<g font-size="1.8" fill="#006464">
<text x="125.3" y="32">+5V</text>
<text x="146.9" y="32">+5V</text>
<text x="168.5" y="32">+5V</text>
<text x="190.1" y="32">+5V</text>
<text x="44.5" y="44">3.2mm</text>
<text x="40" y="51">GND</text>
<text x="129.3" y="50.5">Q1</text>
<text x="129.3" y="52.8">TEFT4300</text>
<text x="150.9" y="50.5">Q2</text>
<text x="150.9" y="52.8">TEFT4300</text>
<text x="172.5" y="50.5">Q3</text>
<text x="172.5" y="52.8">TEFT4300</text>
<text x="194.1" y="50.5">Q4</text>
<text x="194.1" y="52.8">TEFT4300</text>
<text x="44.5" y="56.7">3.2mm</text>
<text x="40" y="63.7">GND</text>
<text x="128.8" y="61.9">R5</text>
<text x="128.8" y="64.2">1k8</text>
<text x="150.4" y="61.9">R6</text>
<text x="150.4" y="64.2">1k8</text>
<text x="172" y="61.9">R7</text>
<text x="172" y="64.2">1k8</text>
<text x="193.6" y="61.9">R8</text>
<text x="193.6" y="64.2">1k8</text>
<text x="27.6" y="77.7">J1</text>
<text x="125.1" y="75.1">GND</text>
<text x="146.7" y="75.1">GND</text>
<text x="168.3" y="75.1">GND</text>
<text x="189.9" y="75.1">GND</text>
<text x="22.9" y="80">Conn_01x14</text>
<text x="130.2" y="111.5">10R</text>
<text x="131.4" y="113.8">R1</text>
<text x="144.2" y="111.5">10R</text>
<text x="145.4" y="113.8">R4</text>
<text x="178.5" y="111.5">10R</text>
<text x="179.7" y="113.8">R2</text>
<text x="192.4" y="111.5">10R</text>
<text x="193.6" y="113.8">R3</text>
<text x="138.9" y="121.8">D1</text>
<text x="138.9" y="124.1">SFH4545</text>
<text x="152.8" y="121.8">D4</text>
<text x="152.8" y="124.1">SFH4545</text>
<text x="187.1" y="121.8">D2</text>
<text x="187.1" y="124.1">SFH4545</text>
<text x="201.1" y="121.8">D3</text>
<text x="201.1" y="124.1">SFH4545</text>
<text x="64.4" y="137.4">+5V</text>
<text x="68.8" y="137.4">PWR_FLAG</text>
<text x="93.6" y="137.4">+5V</text>
<text x="132" y="132.9">R13</text>
<text x="152.5" y="136.6">BC337</text>
<text x="152.5" y="134.3">Q5</text>
<text x="180.2" y="132.9">R14</text>
<text x="200.8" y="136.6">BC337</text>
<text x="200.8" y="134.3">Q6</text>
<text x="130.8" y="138">390R</text>
<text x="133.1" y="139.4">100k</text>
<text x="135.2" y="141.7">R9</text>
<text x="169.2" y="142.1">PWR_FLAG</text>
<text x="179" y="138">390R</text>
<text x="181.3" y="139.4">100k</text>
<text x="182.3" y="141.7">R10</text>
<text x="67.8" y="148.3">R11</text>
<text x="43.7" y="153.1">1k0</text>
<text x="43.7" y="150.8">R12</text>
<text x="67.8" y="150.6">33</text>
<text x="98.3" y="154.6">C2</text>
<text x="148" y="152.6">GND</text>
<text x="69" y="159.7">C1</text>
<text x="98.3" y="156.9">330uF,</text>
<text x="105.9" y="156.9">16V</text>
<text x="44.9" y="162.4">D5</text>
<text x="44.9" y="164.7">LED</text>
<text x="69" y="162">330uF,</text>
<text x="76.7" y="162">16V</text>
<text x="64.1" y="172.9">GND</text>
<text x="93.3" y="172.9">GND</text>
<text x="40" y="174.2">GND</text>
</g>
<g font-size="1.8" fill="#0000c2">
<text x="55.9" y="38.6">Spacers</text>
<text x="55.9" y="40.6">the</text>
<text x="60" y="40.6">sensor</text>
<text x="64.5" y="38.6">of</text>
<text x="67.4" y="40.6">board</text>
<text x="67.6" y="38.6">11.25mm</text>
<text x="74" y="40.6">and</text>
<text x="77.6" y="38.6">are</text>
<text x="78.6" y="40.6">the</text>
<text x="81.8" y="38.6">needed</text>
<text x="82.7" y="40.6">mainboard</text>
<text x="89.7" y="38.6">between</text>
<text x="93.9" y="40.6">to</text>
<text x="55.9" y="42.7">match</text>
<text x="55.9" y="44.7">pin</text>
<text x="55.9" y="46.7">connector</text>
<text x="60" y="44.7">header</text>
<text x="62.9" y="42.7">the</text>
<text x="67" y="42.7">typical</text>
<text x="67.5" y="44.7">and</text>
<text x="72.2" y="44.7">socket</text>
<text x="74.5" y="42.7">height</text>
<text x="79.4" y="44.7">of</text>
<text x="81.5" y="42.7">of</text>
<text x="82.5" y="44.7">the</text>
<text x="84.6" y="42.7">the</text>
<text x="86.6" y="44.7">sensor</text>
<text x="88.7" y="42.7">combined</text>
<text x="27.9" y="67.1">Mounting</text>
<text x="37.6" y="67.1">Holes</text>
<text x="57.1" y="75.7">The</text>
<text x="57.1" y="77.7">14</text>
<text x="60.7" y="77.7">pin</text>
<text x="61.5" y="75.7">sensor</text>
<text x="64.8" y="77.7">SIL</text>
<text x="68.8" y="77.7">socket</text>
<text x="68.9" y="75.7">connector</text>
<text x="76.1" y="77.7">to</text>
<text x="79.2" y="77.7">push</text>
<text x="79.5" y="75.7">would</text>
<text x="84.8" y="77.7">directly</text>
<text x="86.1" y="75.7">be</text>
<text x="89.5" y="75.7">a</text>
<text x="57.1" y="79.8">onto</text>
<text x="62.5" y="79.8">the</text>
<text x="66.6" y="79.8">sensor</text>
<text x="74" y="79.8">header</text>
<text x="81.6" y="79.8">on</text>
<text x="85.1" y="79.8">the</text>
<text x="89.2" y="79.8">mainboard</text>
<text x="152.4" y="84.8">Detector</text>
<text x="161.5" y="84.8">Phototransistors</text>
<text x="135.9" y="103.9">Forward</text>
<text x="144.5" y="103.9">Sensors</text>
<text x="184.1" y="103.9">Diagonal</text>
<text x="193.6" y="103.9">Sensors</text>
<text x="27.9" y="125.5">Sensor</text>
<text x="35.5" y="125.5">Connector</text>
<text x="113" y="162.2">Smoothing</text>
<text x="113" y="164.2">types</text>
<text x="113" y="166.3">Put</text>
<text x="117.3" y="166.3">in</text>
<text x="119.2" y="164.2">and</text>
<text x="120.3" y="166.3">the</text>
<text x="123.8" y="164.2">no</text>
<text x="124.2" y="162.2">capacitors</text>
<text x="124.4" y="166.3">largest</text>
<text x="127.2" y="164.2">more</text>
<text x="132.2" y="166.3">value</text>
<text x="133.1" y="164.2">than</text>
<text x="135.3" y="162.2">should</text>
<text x="138.4" y="166.3">you</text>
<text x="138.5" y="164.2">10mm</text>
<text x="142.7" y="162.2">be</text>
<text x="142.8" y="166.3">can</text>
<text x="145.5" y="164.2">diameter.</text>
<text x="146.1" y="162.2">16V</text>
<text x="147.4" y="166.3">find.</text>
<text x="113" y="170.4">R11</text>
<text x="113" y="172.4">that</text>
<text x="117.9" y="170.4">may</text>
<text x="118" y="172.4">charge</text>
<text x="122.9" y="170.4">need</text>
<text x="125.5" y="172.4">is</text>
<text x="128.3" y="172.4">not</text>
<text x="128.5" y="170.4">to</text>
<text x="131.6" y="170.4">be</text>
<text x="132.5" y="172.4">lost</text>
<text x="135" y="170.4">adjusted</text>
<text x="137.3" y="172.4">from</text>
<text x="142.8" y="172.4">C1</text>
<text x="144.2" y="170.4">to</text>
<text x="146.4" y="172.4">when</text>
<text x="147.2" y="170.4">ensure</text>
<text x="113" y="174.5">sensors</text>
<text x="113" y="178.5">Note</text>
<text x="118.5" y="178.5">that</text>
<text x="121.5" y="174.5">are</text>
<text x="123.4" y="178.5">R11</text>
<text x="125.7" y="174.5">operating.</text>
<text x="128.3" y="178.5">sets</text>
<text x="133.3" y="178.5">the</text>
<text x="137.5" y="178.5">maximum</text>
<text x="147.6" y="178.5">current</text>
<text x="24.1" y="180.1">General</text>
<text x="32.5" y="180.1">Purpose</text>
<text x="41.3" y="180.1">Indicator</text>
<text x="69.8" y="180.1">Power</text>
<text x="76.6" y="180.1">Supply</text>
<text x="84.1" y="180.1">and</text>
<text x="88.7" y="180.1">smoothing</text>
<text x="113" y="180.6">through</text>
<text x="113" y="182.6">accidentally</text>
<text x="121.5" y="180.6">the</text>
<text x="125.6" y="180.6">emitters</text>
<text x="125.7" y="182.6">left</text>
<text x="130.1" y="182.6">on.</text>
<text x="134.5" y="180.6">if</text>
<text x="137" y="180.6">they</text>
<text x="142.1" y="180.6">are</text>
</g>
<g font-size="1.8" fill="#a90000">
<text x="126.7" y="47.7" transform="rotate(-90 126.7 47.7)">1</text>
<text x="148.3" y="47.7" transform="rotate(-90 148.3 47.7)">1</text>
<text x="169.9" y="47.7" transform="rotate(-90 169.9 47.7)">1</text>
<text x="191.5" y="47.7" transform="rotate(-90 191.5 47.7)">1</text>
<text x="126.7" y="55.3" transform="rotate(-90 126.7 55.3)">2</text>
<text x="148.3" y="55.3" transform="rotate(-90 148.3 55.3)">2</text>
<text x="169.9" y="55.3" transform="rotate(-90 169.9 55.3)">2</text>
<text x="191.5" y="55.3" transform="rotate(-90 191.5 55.3)">2</text>
<text x="28.5" y="82.3">14</text>
<text x="28.5" y="89.9">11</text>
<text x="28.5" y="87.4">12</text>
<text x="28.5" y="84.8">13</text>
<text x="28.5" y="92.5">10</text>
<text x="29.1" y="95">9</text>
<text x="29.1" y="100.1">7</text>
<text x="29.1" y="97.5">8</text>
<text x="29.1" y="107.7">4</text>
<text x="29.1" y="105.2">5</text>
<text x="29.1" y="102.6">6</text>
<text x="29.1" y="112.8">2</text>
<text x="29.1" y="110.2">3</text>
<text x="29.1" y="115.3">1</text>
<text x="149.6" y="131.5" transform="rotate(-90 149.6 131.5)">1</text>
<text x="197.9" y="131.5" transform="rotate(-90 197.9 131.5)">1</text>
<text x="144.1" y="134.4">2</text>
<text x="192.3" y="134.4">2</text>
<text x="149.6" y="139.1" transform="rotate(-90 149.6 139.1)">3</text>
<text x="197.9" y="139.1" transform="rotate(-90 197.9 139.1)">3</text>
</g>
<g font-size="1.8" fill="#009600">
<text x="149.9" y="129.3">FWD_COMMON</text>
<text x="198.1" y="129.3">DIA_COMMON</text>
</g>
<text font-size="1.8" fill="#0f0f0f" x="69.8" y="142">5V</text>
<g font-size="1.5" fill="#840000">
<text x="36.7" y="83.4">5V</text>
<text x="36.7" y="85.9">GND</text>
<text x="36.7" y="93.6">A3_LF</text>
<text x="36.7" y="98.6">A1_RD</text>
<text x="36.7" y="101.2">A0_RF</text>
<text x="36.7" y="96.1">A2_LD</text>
<text x="36.7" y="106.3">D12_DIAGONAL</text>
<text x="36.7" y="103.7">D11_FRONT</text>
<text x="36.7" y="111.3">GND</text>
<text x="36.7" y="108.8">D6_LED</text>
<text x="62.7" y="143.1">5V</text>
<text x="199.2" y="145.6">GND</text>
</g>
<g font-size="1.5" fill="#0f0f0f">
<text x="120.6" y="134.4">D11_FRONT</text>
<text x="165.1" y="134.4">D12_DIAGONAL</text>
</g>
</svg>
